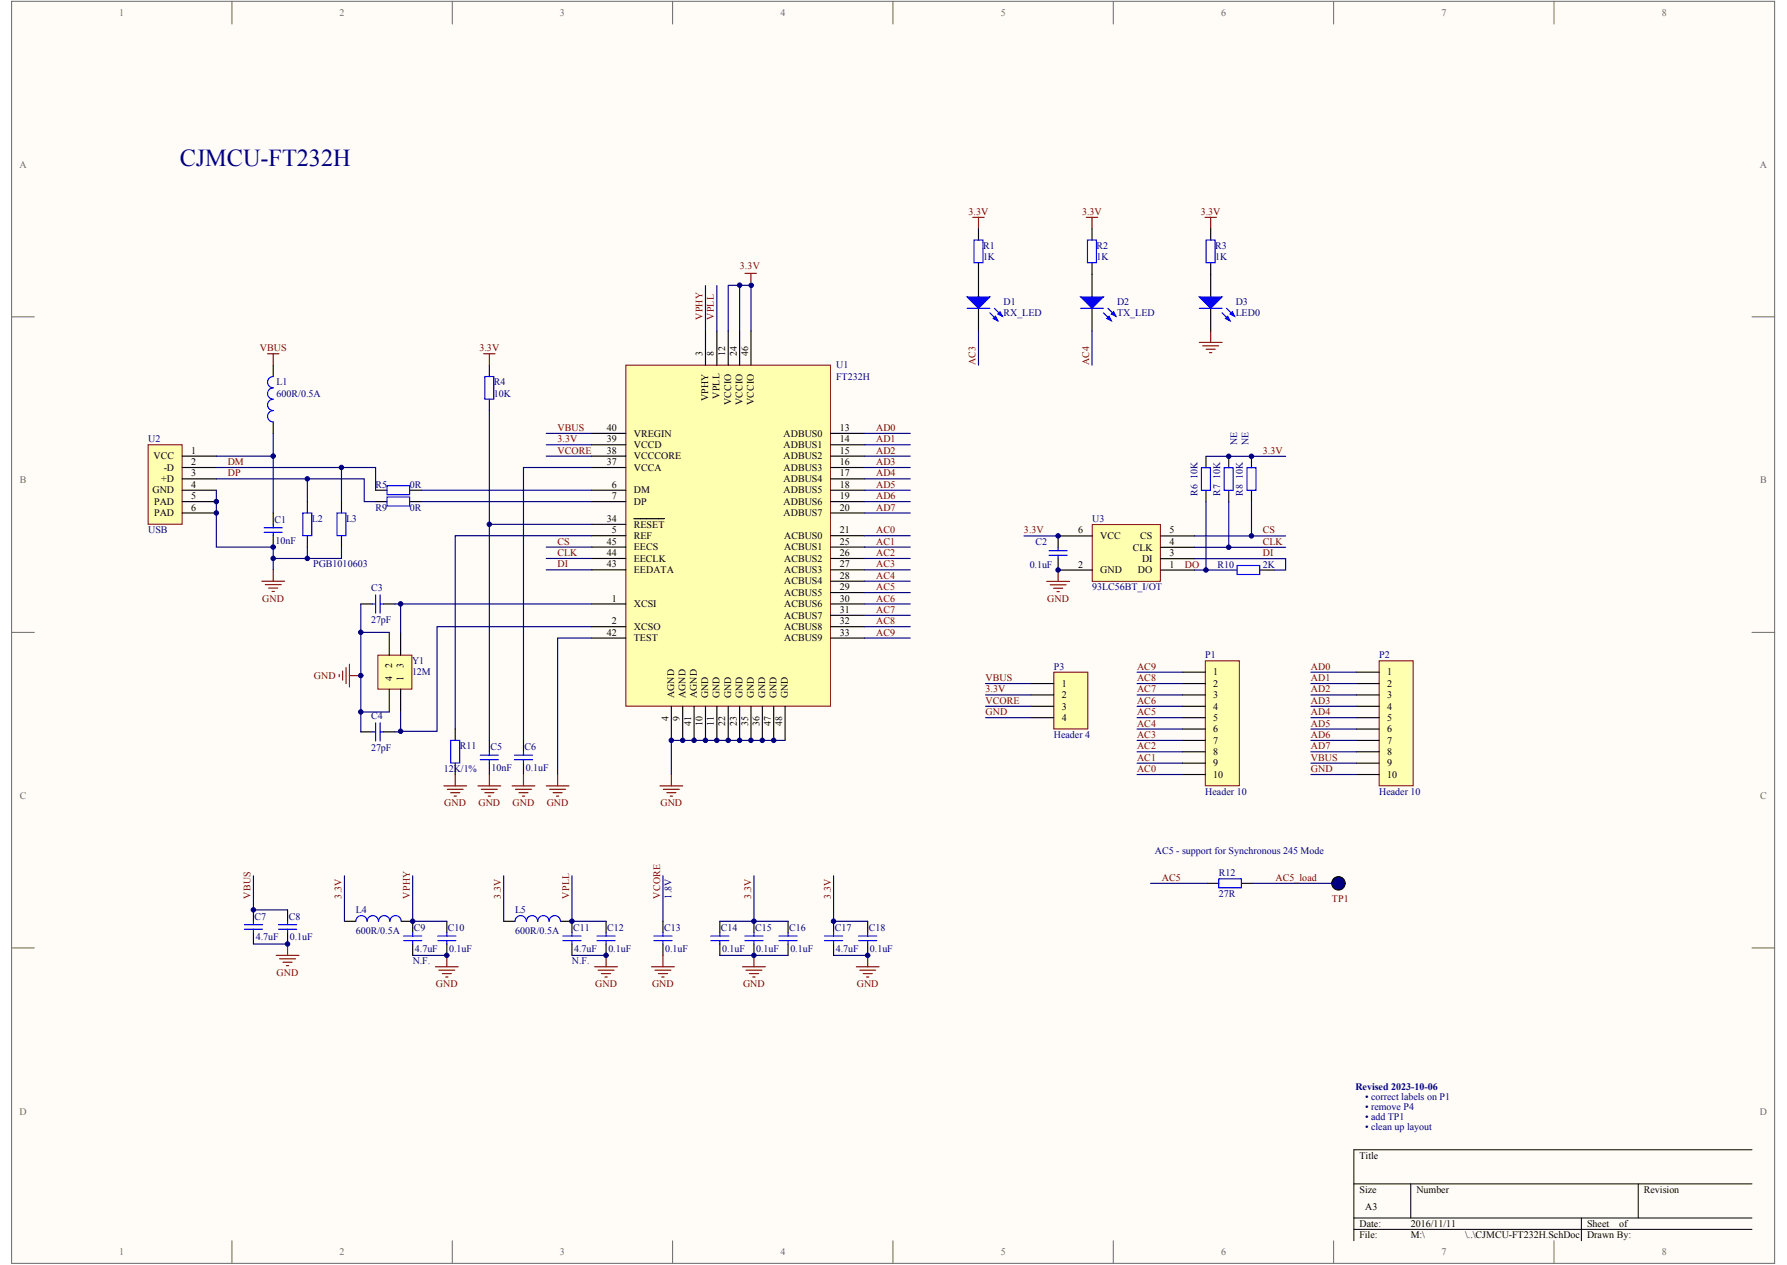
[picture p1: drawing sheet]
<svg xmlns="http://www.w3.org/2000/svg" width="840mm" height="594mm" viewBox="0 0 840 594" stroke-linecap="round" stroke-linejoin="round" font-family="sans-serif">
<path d="M5 1h829v592h-829z" fill-rule="evenodd" fill="#fffcf8" stroke="#696969" stroke-width=".47"/>
<g fill="none" stroke="#696969" stroke-width=".47">
<path d="M109 1v10M212 1v10M316 1v10M420 1v10M523 1v10M627 1v10M730 1v10M5 149h11M823 149h11M5 297h11M823 297h11M5 445h11"/>
<path d="M823 445h11M109 583v10M212 583v10M316 583v10M420 583v10M523 583v10M627 583v10M730 583v10"/>
</g>
<path d="M823 540h-187v43M636 556h187M663 556v16M770 556v16M636 572h187M636 577h187M743 572v11" fill="none" stroke="#000" stroke-width=".47"/>
<path d="M566 102h6M569 102v5M569 155v6M563 161h11M565 162h8M567 164h4M568 166h1M123 273h11M125 275h7M126 276h5M128 278h1M128 268v5" fill="none" stroke="#800000" stroke-width=".53"/>
<path d="M569 107v6M569 123v16M569 145v10M170 284h5M180 284h6M170 344h5M180 344h6" fill="none" stroke="#000" stroke-width=".53"/>
<g fill="#00f" stroke="#00f" stroke-width=".53">
<path d="M563 139h11l-5 6z"/>
<path d="M576 150l1-1 1 2z"/>
<path d="M578 147l1-1 1 3z"/>
</g>
<path d="M567 113h4v10h-4zM563 145h11M574 147l4 4M576 145l4 4M176 279v9M179 279v9M175 284h1M179 284h1M176 339v9M179 339v9M175 344h1M179 344h1" fill="none" stroke="#00f" stroke-width=".53"/>
<path d="M70 209h16v37h-16z" fill-rule="evenodd" fill="#ffffb0" stroke="#800000" stroke-width=".47"/>
<path d="M86 214h16M86 220h16M86 230h16M86 225h16M86 236h16M86 241h16" fill="none" stroke="#000" stroke-width=".53"/>
<path d="M294 171h96v161h-96z" fill-rule="evenodd" fill="#ffffb0" stroke="#800000" stroke-width=".47"/>
<g fill="none" stroke="#000" stroke-width=".53">
<path d="M331 155v16M337 155v16M342 155v16M348 155v16M353 155v16M128 171v6M230 171v6M128 198v6M230 188v5M278 220h16M278 214h16M278 209h16"/>
<path d="M278 204h16M390 220h16M390 214h16M390 209h16M390 204h16M176 230h6M176 236h6M193 230h5M193 236h5M278 230h16M278 236h16M390 230h16"/>
<path d="M390 236h16M390 225h16M128 241v5M128 252v5M278 252h16M278 246h16M278 257h16M298 244h14M390 252h16M390 257h16M390 241h16M278 268h16"/>
<path d="M278 262h16M390 268h16M390 262h16M390 273h16M390 278h16M278 284h16M278 294h16M278 300h16M390 284h16M390 294h16M390 300h16M390 289h16"/>
<path d="M315 332v16M321 332v16M326 332v16M331 332v16M337 332v16M342 332v16M348 332v16M353 332v16M358 332v16M364 332v16M369 332v16M214 342v6"/>
<path d="M214 358v6M230 348v5M230 358v6M246 348v5M246 358v6M119 427v6M119 438v5M135 427v6M135 438v5M162 433h5M189 433h5v5M210 433v5"/>
<path d="M237 433h5M263 433h6v5M285 433v5M311 433v5M338 433v5M354 433v5M370 433v5M392 433v5M408 433v5M194 443v6M210 443v6M269 443v6"/>
<path d="M285 443v6M311 443v6M338 443v6M354 443v6M370 443v6M392 443v6M408 443v6"/>
</g>
<g fill="none" stroke="#00f" stroke-width=".53">
<path d="M128 177a2.7 2.7 0 0 0-2 3 2.7 2.7 0 0 0 2 2 2.6 2.6 0 0 0-2 3 2.6 2.6 0 0 0 2 2M228 177h4v10h-4zM128 188a2.7 2.7 0 0 0-2 2 2.7 2.7 0 0 0 2 3 2.6 2.6 0 0 0-2 2 2.6 2.6 0 0 0 2 3M182 233h10v5h-10zM182 228h10v4h-10zM124 248h9M124 250h9M128 246v2M128 250v2M212 348h4v10h-4zM226 355h8M226 357h8"/>
<path d="M230 353v2M230 357v1M242 355h8M242 357h8M246 353v2M246 357v1M115 434h8M115 436h8M119 433v1M119 436v2M131 434h8M131 436h8"/>
<path d="M135 433v1M135 436v2M172 433a2.6 2.6 0 0 0-2-3 2.6 2.6 0 0 0-3 3M189 433a2.7 2.7 0 0 0-3-3 2.7 2.7 0 0 0-3 3 2.7 2.7 0 0 0-3-3 2.7 2.7 0 0 0-2 3 2.6 2.6 0 0 0-3-3 2.6 2.6 0 0 0-2 3M190 440h8M194 438v2M206 440h8M210 438v2M247 433a2.6 2.6 0 0 0-2-3 2.6 2.6 0 0 0-3 3M263 433a2.7 2.7 0 0 0-2-3 2.7 2.7 0 0 0-3 3 2.7 2.7 0 0 0-3-3 2.7 2.7 0 0 0-2 3 2.6 2.6 0 0 0-3-3 2.6 2.6 0 0 0-3 3M264 440h9M269 438v2"/>
<path d="M280 440h9M285 438v2M307 440h9M311 438v2M334 440h8M338 438v2M350 440h9M354 438v2M366 440h9M370 438v2M387 440h9M392 438v2"/>
<path d="M403 440h9M408 438v2M190 442h8M194 442v1M206 442h8M210 442v1M264 442h9M269 442v1M280 442h9M285 442v1M307 442h9M311 442v1"/>
<path d="M334 442h8M338 442v1M350 442h9M354 442v1M366 442h9M370 442v1M387 442h9M392 442v1M403 442h9M408 442v1"/>
</g>
<g fill="none" stroke="#800000" stroke-width=".53">
<path d="M350 128h5M353 129v5M126 166h5M128 166v5M227 166h6M230 166v5M209 369h10M210 371h8M212 372h4M213 374h1M214 364v5M225 369h10"/>
<path d="M226 371h8M228 372h4M229 374h1M230 364v5M241 369h10M242 371h8M244 372h4M245 374h1M246 364v5M257 369h10M258 371h8M260 372h4"/>
<path d="M261 374h2M262 364v5M310 369h11M312 371h7M313 372h5M315 374h1M315 364v5M130 449h10M131 450h8M133 452h4M135 453h1M135 443v6"/>
<path d="M205 454h10M206 456h8M208 457h4M209 459h1M210 449v5M279 454h11M281 456h8M283 457h4M284 459h1M285 449v5M306 454h11M308 456h7"/>
<path d="M309 457h5M311 459h1M311 449v5M349 454h11M350 456h8M352 457h4M354 459h1M354 449v5M402 454h11M404 456h7M406 457h4M407 459h1"/>
<path d="M408 449v5"/>
</g>
<g fill="none" stroke="#000080" stroke-width=".53">
<path d="M331 134v21M337 134v21M342 134v21M342 134h11M348 134v21M353 134v21M230 193v155M102 220h74v10M102 214h26M128 204v37M160 220v16M257 214h21"/>
<path d="M257 204h21M257 209h21M278 220h-32v128M406 214h22M406 204h22M406 209h22M406 220h22M102 230v27h26v11M102 225h69v11h5M144 225v11M198 230h80M198 236h80"/>
<path d="M406 230h22M406 236h22M406 225h22M230 246h48M257 257h21M278 252h-64v90M406 257h22M406 252h22M406 241h22M257 262h21M257 268h21M406 262h22"/>
<path d="M406 268h22M406 273h22M406 278h22M278 300h-16v64M406 284h22M406 289h22M406 294h22M406 300h22M369 348h-54v16M119 411v16h16M162 411v22M194 411v22h16"/>
<path d="M237 411v22M269 411v22h16M311 411v22M354 411v22M392 411v22h16M338 433h32M119 443h16M194 449h16M269 449h16M338 449h32M392 449h16"/>
</g>
<g fill="#000080" stroke="#000080" stroke-width=".47">
<circle cx="119" cy="427" r="1"/>
<circle cx="135" cy="443" r="1"/>
<circle cx="194" cy="433" r="1"/>
<circle cx="210" cy="449" r="1"/>
<circle cx="269" cy="433" r="1"/>
<circle cx="285" cy="449" r="1"/>
<circle cx="354" cy="449" r="1"/>
<circle cx="354" cy="433" r="1"/>
<circle cx="392" cy="433" r="1"/>
<circle cx="408" cy="449" r="1"/>
</g>
<path d="M513 246h32v27h-32z" fill-rule="evenodd" fill="#ffffb0" stroke="#800000" stroke-width=".47"/>
<g fill="none" stroke="#000" stroke-width=".53">
<path d="M460 107v6M513 107v6M460 123v16M513 123v16M460 145v10M513 145v10M567 214v6M577 214v6M588 214v6M144 236v5M160 236v5M567 230v6"/>
<path d="M577 230v6M588 230v6M144 252v5M160 252v5M513 252h-16v5M545 257h16M545 252h16M497 262v6h16M545 268h16M545 262h16M592 268h7M567 415h6"/>
<path d="M583 415h6"/>
</g>
<g fill="none" stroke="#000080" stroke-width=".53">
<path d="M460 155v16M513 155v16M567 214h37M567 236v32M577 236v21M588 236v16M144 257v5M160 257v5h-32M481 252h16M561 252h43M561 257h43M561 262h43v6h-5"/>
<path d="M561 268h20M541 415h26M589 415h37"/>
</g>
<g fill="none" stroke="#00f" stroke-width=".53">
<path d="M458 113h4v10h-4zM511 113h4v10h-4zM454 145h11M465 147l4 4M467 145l4 4M508 145h10M518 147l4 4M521 145l3 4M564 220h5v10h-5zM575 220h4v10h-4zM586 220h4v10h-4zM142 241h4v11h-4z"/>
<path d="M158 241h5v11h-5zM493 259h8M497 257v2M493 261h8M497 261v1M581 266h11v4h-11zM573 413h10v4h-10z"/>
</g>
<path d="M457 102h5M460 102v5M510 102h6M513 102v5M492 273h10M493 275h8M495 276h4M497 278h1M497 268v5" fill="none" stroke="#800000" stroke-width=".53"/>
<g fill="#000080" stroke="#000080" stroke-width=".47">
<circle cx="497" cy="268" r="1"/>
<circle cx="497" cy="252" r="1"/>
<circle cx="567" cy="268" r="1"/>
<circle cx="577" cy="257" r="1"/>
<circle cx="577" cy="214" r="1"/>
<circle cx="588" cy="252" r="1"/>
<circle cx="588" cy="214" r="1"/>
</g>
<g fill="#00f" stroke="#00f" stroke-width=".53">
<path d="M454 139h11l-5 6z"/>
<path d="M467 150l1-1 1 2z"/>
<path d="M469 147l1-1 1 3z"/>
<path d="M508 139h10l-5 6z"/>
<path d="M520 150l1-1 1 2z"/>
<path d="M523 146l1 3-2-2z"/>
</g>
<path d="M566 310h16v59h-16z" fill-rule="evenodd" fill="#ffffb0" stroke="#800000" stroke-width=".47"/>
<path d="M556 316h10M556 321h10M556 326h10M556 332h10M556 337h10M556 342h10M556 348h10M556 353h10M556 358h10M556 364h10" fill="none" stroke="#000" stroke-width=".53"/>
<path d="M534 316h22M534 321h22M534 326h22M534 332h22M534 337h22M534 342h22M534 348h22M534 353h22M534 358h22M534 364h22" fill="none" stroke="#000080" stroke-width=".53"/>
<path d="M648 310h16v59h-16z" fill-rule="evenodd" fill="#ffffb0" stroke="#800000" stroke-width=".47"/>
<path d="M637 316h11M637 321h11M637 326h11M637 332h11M637 337h11M637 342h11M637 348h11M637 353h11M637 358h11M637 364h11" fill="none" stroke="#000" stroke-width=".53"/>
<path d="M616 316h21M616 321h21M616 326h21M616 332h21M616 337h21M616 342h21M616 348h21M616 353h21M616 358h21M616 364h21" fill="none" stroke="#000080" stroke-width=".53"/>
<path d="M495 316h16v26h-16z" fill-rule="evenodd" fill="#ffffb0" stroke="#800000" stroke-width=".47"/>
<path d="M484 321h11M484 326h11M484 332h11M484 337h11" fill="none" stroke="#000" stroke-width=".53"/>
<path d="M463 321h21M463 326h21M463 332h21M463 337h21" fill="none" stroke="#000080" stroke-width=".53"/>
<path d="M159 317v1M161 315v4M163 314v7M164 312v11M164 317h6" fill="none" stroke="#800000" stroke-width=".53"/>
<path d="M178 308h16v16h-16z" fill-rule="evenodd" fill="#ffffb0" stroke="#800000" stroke-width=".47"/>
<path d="M183 297v11M188 297v11M183 324v10M188 324v10" fill="none" stroke="#000" stroke-width=".53"/>
<path d="M170 297h13M170 284v60M186 284h92M188 284v13M278 294h-73v49l-19 1M170 334h13M188 334v9" fill="none" stroke="#000080" stroke-width=".53"/>
<g fill="#000080" stroke="#000080" stroke-width=".47">
<circle cx="102" cy="241" r="1"/>
<circle cx="102" cy="236" r="1"/>
<circle cx="128" cy="262" r="1"/>
<circle cx="128" cy="257" r="1"/>
<circle cx="128" cy="214" r="1"/>
<circle cx="144" cy="262" r="1"/>
<circle cx="144" cy="225" r="1"/>
<circle cx="160" cy="220" r="1"/>
<circle cx="170" cy="334" r="1"/>
<circle cx="170" cy="317" r="1"/>
<circle cx="170" cy="297" r="1"/>
<circle cx="188" cy="343" r="1"/>
<circle cx="188" cy="284" r="1"/>
<circle cx="230" cy="246" r="1"/>
<circle cx="348" cy="134" r="1"/>
<circle cx="353" cy="134" r="1"/>
<circle cx="315" cy="348" r="1"/>
<circle cx="321" cy="348" r="1"/>
<circle cx="326" cy="348" r="1"/>
<circle cx="331" cy="348" r="1"/>
<circle cx="337" cy="348" r="1"/>
<circle cx="342" cy="348" r="1"/>
<circle cx="347" cy="348" r="1"/>
<circle cx="353" cy="348" r="1"/>
<circle cx="358" cy="348" r="1"/>
<circle cx="364" cy="348" r="1"/>
</g>
<circle cx="629" cy="415" r="3" fill="#000080" stroke="#000" stroke-width=".47"/>
<text font-size="11.4" fill="#000080" x="84" y="78">CJMCU-FT232H</text>
<g font-size="4.7" fill="#696969">
<text x="56" y="7">1</text>
<text x="160" y="7">2</text>
<text x="263" y="7">3</text>
<text x="367" y="7">4</text>
<text x="470" y="7">5</text>
<text x="574" y="7">6</text>
<text x="677" y="7">7</text>
<text x="781" y="7">8</text>
<text x="9" y="79">A</text>
<text x="827" y="79">A</text>
<text x="9" y="227">B</text>
<text x="827" y="227">B</text>
<text x="9" y="375">C</text>
<text x="827" y="375">C</text>
<text x="9" y="523">D</text>
<text x="827" y="523">D</text>
<text x="56" y="590">1</text>
<text x="160" y="590">2</text>
<text x="263" y="590">3</text>
<text x="367" y="590">4</text>
<text x="470" y="590">5</text>
<text x="574" y="590">6</text>
<text x="677" y="590">7</text>
<text x="781" y="590">8</text>
</g>
<g font-size="4.7" fill="#800000">
<text x="455" y="101">3.3V</text>
<text x="508" y="101">3.3V</text>
<text x="564" y="101">3.3V</text>
<text x="122" y="165">VBUS</text>
<text x="225" y="165">3.3V</text>
<text x="262" y="202">VBUS</text>
<text x="412" y="202">AD0</text>
<text x="262" y="208">3.3V</text>
<text x="412" y="208">AD1</text>
<text x="262" y="213">VCORE</text>
<text x="412" y="213">AD2</text>
<text x="593" y="213">3.3V</text>
<text x="107" y="218">DM</text>
<text x="412" y="218">AD3</text>
<text x="107" y="224">DP</text>
<text x="412" y="224">AD4</text>
<text x="412" y="229">AD5</text>
<text x="412" y="234">AD6</text>
<text x="412" y="240">AD7</text>
<text x="412" y="250">AC0</text>
<text x="481" y="251">3.3V</text>
<text x="593" y="251">CS</text>
<text x="262" y="256">CS</text>
<text x="412" y="256">AC1</text>
<text x="593" y="256">CLK</text>
<text x="262" y="261">CLK</text>
<text x="412" y="261">AC2</text>
<text x="593" y="261">DI</text>
<text x="262" y="266">DI</text>
<text x="412" y="266">AC3</text>
<text x="557" y="267">DO</text>
<text x="412" y="272">AC4</text>
<text x="412" y="277">AC5</text>
<text x="123" y="282">GND</text>
<text x="412" y="282">AC6</text>
<text x="412" y="288">AC7</text>
<text x="492" y="283">GND</text>
<text x="412" y="293">AC8</text>
<text x="412" y="299">AC9</text>
<text x="534" y="315">AC9</text>
<text x="616" y="315">AD0</text>
<text x="148" y="319">GND</text>
<text x="463" y="320">VBUS</text>
<text x="534" y="320">AC8</text>
<text x="616" y="320">AD1</text>
<text x="463" y="325">3.3V</text>
<text x="534" y="325">AC7</text>
<text x="616" y="325">AD2</text>
<text x="463" y="336">GND</text>
<text x="463" y="331">VCORE</text>
<text x="534" y="331">AC6</text>
<text x="534" y="336">AC5</text>
<text x="616" y="331">AD3</text>
<text x="616" y="336">AD4</text>
<text x="534" y="341">AC4</text>
<text x="616" y="341">AD5</text>
<text x="534" y="347">AC3</text>
<text x="616" y="347">AD6</text>
<text x="534" y="352">AC2</text>
<text x="616" y="352">AD7</text>
<text x="534" y="357">AC1</text>
<text x="616" y="357">VBUS</text>
<text x="534" y="363">AC0</text>
<text x="616" y="363">GND</text>
<text x="209" y="379">GND</text>
<text x="225" y="379">GND</text>
<text x="241" y="379">GND</text>
<text x="257" y="379">GND</text>
<text x="310" y="379">GND</text>
<text x="546" y="414">AC5</text>
<text x="599" y="414">AC5_load</text>
<text x="626" y="424">TP1</text>
<text x="130" y="458">GND</text>
<text x="205" y="464">GND</text>
<text x="280" y="464">GND</text>
<text x="306" y="464">GND</text>
<text x="349" y="464">GND</text>
<text x="403" y="464">GND</text>
</g>
<g font-size="4.7" fill="#000080">
<text x="462" y="117">R1</text>
<text x="515" y="117">R2</text>
<text x="571" y="117">R3</text>
<text x="462" y="122">1K</text>
<text x="515" y="122">1K</text>
<text x="571" y="122">1K</text>
<text x="471" y="143">D1</text>
<text x="525" y="143">D2</text>
<text x="581" y="143">D3</text>
<text x="471" y="148">RX_LED</text>
<text x="525" y="148">TX_LED</text>
<text x="581" y="148">LED0</text>
<text x="393" y="173">U1</text>
<text x="393" y="178">FT232H</text>
<text x="130" y="181">L1</text>
<text x="232" y="181">R4</text>
<text x="130" y="186">600R/0.5A</text>
<text x="232" y="186">10K</text>
<text x="70" y="208">U2</text>
<text x="176" y="229">R5</text>
<text x="193" y="229">0R</text>
<text x="176" y="240">R9</text>
<text x="193" y="240">0R</text>
<text x="129" y="246">C1</text>
<text x="147" y="245">L2</text>
<text x="163" y="245">L3</text>
<text x="513" y="245">U3</text>
<text x="70" y="250">USB</text>
<text x="129" y="255">10nF</text>
<text x="486" y="256">C2</text>
<text x="147" y="266">PGB1010603</text>
<text x="484" y="267">0.1uF</text>
<text x="572" y="267">R10</text>
<text x="593" y="267">2K</text>
<text x="174" y="278">C3</text>
<text x="513" y="277">93LC56BT_I/OT</text>
<text x="174" y="293">27pF</text>
<text x="194" y="312">Y1</text>
<text x="566" y="309">P1</text>
<text x="648" y="309">P2</text>
<text x="194" y="317">12M</text>
<text x="495" y="315">P3</text>
<text x="174" y="338">C4</text>
<text x="495" y="347">Header 4</text>
<text x="174" y="353">27pF</text>
<text x="216" y="352">R11</text>
<text x="230" y="352">C5</text>
<text x="246" y="352">C6</text>
<text x="209" y="363">12K/1%</text>
<text x="231" y="362">10nF</text>
<text x="247" y="362">0.1uF</text>
<text x="566" y="373">Header 10</text>
<text x="648" y="373">Header 10</text>
<text x="543" y="401">AC5 - support for Synchronous 245 Mode</text>
<text x="573" y="412">R12</text>
<text x="573" y="421">27R</text>
<text x="167" y="429">L4</text>
<text x="242" y="429">L5</text>
<text x="120" y="432">C7</text>
<text x="136" y="432">C8</text>
<text x="194" y="437">C9</text>
<text x="210" y="437">C10</text>
<text x="269" y="437">C11</text>
<text x="285" y="437">C12</text>
<text x="312" y="437">C13</text>
<text x="339" y="437">C14</text>
<text x="355" y="437">C15</text>
<text x="371" y="437">C16</text>
<text x="392" y="437">C17</text>
<text x="408" y="437">C18</text>
<text x="120" y="442">4.7uF</text>
<text x="136" y="442">0.1uF</text>
<text x="167" y="438">600R/0.5A</text>
<text x="242" y="438">600R/0.5A</text>
<text x="195" y="447">4.7uF</text>
<text x="211" y="447">0.1uF</text>
<text x="270" y="447">4.7uF</text>
<text x="286" y="447">0.1uF</text>
<text x="313" y="447">0.1uF</text>
<text x="339" y="447">0.1uF</text>
<text x="355" y="447">0.1uF</text>
<text x="371" y="447">0.1uF</text>
<text x="393" y="447">4.7uF</text>
<text x="409" y="447">0.1uF</text>
<text x="194" y="453">N.F.</text>
<text x="269" y="453">N.F.</text>
<text x="637" y="512">Revised 2023-10-06</text>
<text x="641" y="517">• correct labels on P1</text>
<text x="641" y="521">• remove P4</text>
<text x="641" y="526">• add TP1</text>
<text x="641" y="531">• clean up layout</text>
</g>
<g font-size="4.7">
<text x="285" y="202">40</text>
<text x="395" y="202">13</text>
<text x="285" y="208">39</text>
<text x="298" y="205">VREGIN</text>
<text x="368" y="205">ADBUS0</text>
<text x="395" y="208">14</text>
<text x="72" y="216">VCC</text>
<text x="90" y="213">1</text>
<text x="285" y="213">38</text>
<text x="298" y="216">VCCCORE</text>
<text x="298" y="210">VCCD</text>
<text x="368" y="210">ADBUS1</text>
<text x="368" y="216">ADBUS2</text>
<text x="395" y="213">15</text>
<text x="77" y="221">-D</text>
<text x="90" y="218">2</text>
<text x="285" y="218">37</text>
<text x="298" y="221">VCCA</text>
<text x="368" y="221">ADBUS3</text>
<text x="395" y="218">16</text>
<text x="76" y="226">+D</text>
<text x="90" y="224">3</text>
<text x="368" y="226">ADBUS4</text>
<text x="395" y="224">17</text>
<text x="72" y="232">GND</text>
<text x="90" y="229">4</text>
<text x="287" y="229">6</text>
<text x="298" y="232">DM</text>
<text x="368" y="232">ADBUS5</text>
<text x="395" y="229">18</text>
<text x="72" y="237">PAD</text>
<text x="90" y="234">5</text>
<text x="90" y="240">6</text>
<text x="287" y="234">7</text>
<text x="298" y="237">DP</text>
<text x="368" y="237">ADBUS6</text>
<text x="395" y="234">19</text>
<text x="395" y="240">20</text>
<text x="72" y="242">PAD</text>
<text x="285" y="245">34</text>
<text x="368" y="242">ADBUS7</text>
<text x="287" y="250">5</text>
<text x="298" y="248">RESET</text>
<text x="395" y="250">21</text>
<text x="507" y="251">6</text>
<text x="550" y="251">5</text>
<text x="285" y="256">45</text>
<text x="298" y="253">REF</text>
<text x="368" y="253">ACBUS0</text>
<text x="395" y="256">25</text>
<text x="517" y="253">VCC</text>
<text x="536" y="253">CS</text>
<text x="550" y="256">4</text>
<text x="285" y="261">44</text>
<text x="298" y="264">EECLK</text>
<text x="298" y="258">EECS</text>
<text x="368" y="258">ACBUS1</text>
<text x="368" y="264">ACBUS2</text>
<text x="395" y="261">26</text>
<text x="532" y="259">CLK</text>
<text x="537" y="264">DI</text>
<text x="550" y="261">3</text>
<text x="285" y="266">43</text>
<text x="298" y="269">EEDATA</text>
<text x="368" y="269">ACBUS3</text>
<text x="395" y="266">27</text>
<text x="507" y="267">2</text>
<text x="517" y="269">GND</text>
<text x="535" y="269">DO</text>
<text x="550" y="267">1</text>
<text x="368" y="274">ACBUS4</text>
<text x="395" y="272">28</text>
<text x="368" y="280">ACBUS5</text>
<text x="395" y="277">29</text>
<text x="287" y="282">1</text>
<text x="298" y="285">XCSI</text>
<text x="368" y="285">ACBUS6</text>
<text x="395" y="282">30</text>
<text x="395" y="288">31</text>
<text x="287" y="293">2</text>
<text x="368" y="290">ACBUS7</text>
<text x="395" y="293">32</text>
<text x="285" y="299">42</text>
<text x="298" y="296">XCSO</text>
<text x="368" y="296">ACBUS8</text>
<text x="395" y="299">33</text>
<text x="298" y="301">TEST</text>
<text x="368" y="301">ACBUS9</text>
<text x="570" y="317">1</text>
<text x="652" y="317">1</text>
<text x="499" y="323">1</text>
<text x="570" y="323">2</text>
<text x="652" y="323">2</text>
<text x="499" y="328">2</text>
<text x="570" y="328">3</text>
<text x="652" y="328">3</text>
<text x="499" y="333">3</text>
<text x="570" y="333">4</text>
<text x="652" y="333">4</text>
<text x="499" y="339">4</text>
<text x="570" y="339">5</text>
<text x="652" y="339">5</text>
<text x="570" y="344">6</text>
<text x="652" y="344">6</text>
<text x="570" y="349">7</text>
<text x="652" y="349">7</text>
<text x="570" y="355">8</text>
<text x="570" y="360">9</text>
<text x="652" y="355">8</text>
<text x="652" y="360">9</text>
<text x="570" y="365">10</text>
<text x="652" y="365">10</text>
<text x="639" y="544">Title</text>
<text x="639" y="560">Size</text>
<text x="666" y="560">Number</text>
<text x="772" y="560">Revision</text>
<text x="641" y="568">A3</text>
<text x="639" y="576">Date:</text>
<text x="639" y="582">File:</text>
<text x="663" y="576">2016/11/11</text>
<text x="663" y="582">M:\</text>
<text x="688" y="582">\..\CJMCU-FT232H.SchDoc</text>
<text x="746" y="582">Drawn By:</text>
<text x="746" y="576">Sheet</text>
<text x="761" y="576">of</text>
</g>
<g font-size="4.6" fill="#800000">
<text x="348" y="127">3.3V</text>
<text x="330" y="150" transform="rotate(-90 330 150)">VPHY</text>
<text x="335" y="150" transform="rotate(-90 335 150)">VPLL</text>
<text x="458" y="171" transform="rotate(-90 458 171)">AC3</text>
<text x="512" y="171" transform="rotate(-90 512 171)">AC4</text>
<text x="118" y="422" transform="rotate(-90 118 422)">VBUS</text>
<text x="160" y="422" transform="rotate(-90 160 422)">3.3V</text>
<text x="193" y="422" transform="rotate(-90 193 422)">VPHY</text>
<text x="235" y="422" transform="rotate(-90 235 422)">3.3V</text>
<text x="267" y="422" transform="rotate(-90 267 422)">VPLL</text>
<text x="310" y="422" transform="rotate(-90 310 422)">VCORE</text>
<text x="353" y="422" transform="rotate(-90 353 422)">3.3V</text>
<text x="390" y="422" transform="rotate(-90 390 422)">3.3V</text>
</g>
<g font-size="4.6">
<text x="330" y="167" transform="rotate(-90 330 167)">3</text>
<text x="335" y="167" transform="rotate(-90 335 167)">8</text>
<text x="341" y="167" transform="rotate(-90 341 167)">12</text>
<text x="346" y="167" transform="rotate(-90 346 167)">24</text>
<text x="351" y="167" transform="rotate(-90 351 167)">46</text>
<text x="333" y="188" transform="rotate(-90 333 188)">VPHY</text>
<text x="338" y="187" transform="rotate(-90 338 187)">VPLL</text>
<text x="343" y="190" transform="rotate(-90 343 190)">VCCIO</text>
<text x="349" y="190" transform="rotate(-90 349 190)">VCCIO</text>
<text x="354" y="190" transform="rotate(-90 354 190)">VCCIO</text>
<text x="184" y="314" transform="rotate(-90 184 314)">2</text>
<text x="190" y="314" transform="rotate(-90 190 314)">3</text>
<text x="184" y="320" transform="rotate(-90 184 320)">4</text>
<text x="190" y="320" transform="rotate(-90 190 320)">1</text>
<text x="317" y="328" transform="rotate(-90 317 328)">AGND</text>
<text x="322" y="328" transform="rotate(-90 322 328)">AGND</text>
<text x="327" y="328" transform="rotate(-90 327 328)">AGND</text>
<text x="333" y="328" transform="rotate(-90 333 328)">GND</text>
<text x="338" y="328" transform="rotate(-90 338 328)">GND</text>
<text x="343" y="328" transform="rotate(-90 343 328)">GND</text>
<text x="349" y="328" transform="rotate(-90 349 328)">GND</text>
<text x="354" y="328" transform="rotate(-90 354 328)">GND</text>
<text x="359" y="328" transform="rotate(-90 359 328)">GND</text>
<text x="365" y="328" transform="rotate(-90 365 328)">GND</text>
<text x="370" y="328" transform="rotate(-90 370 328)">GND</text>
<text x="314" y="338" transform="rotate(-90 314 338)">4</text>
<text x="319" y="338" transform="rotate(-90 319 338)">9</text>
<text x="325" y="341" transform="rotate(-90 325 341)">41</text>
<text x="330" y="341" transform="rotate(-90 330 341)">10</text>
<text x="335" y="341" transform="rotate(-90 335 341)">11</text>
<text x="341" y="341" transform="rotate(-90 341 341)">22</text>
<text x="346" y="341" transform="rotate(-90 346 341)">23</text>
<text x="351" y="341" transform="rotate(-90 351 341)">35</text>
<text x="357" y="341" transform="rotate(-90 357 341)">36</text>
<text x="362" y="341" transform="rotate(-90 362 341)">47</text>
<text x="368" y="341" transform="rotate(-90 368 341)">48</text>
</g>
<g font-size="4.6" fill="#000080">
<text x="581" y="209" transform="rotate(-90 581 209)">NE</text>
<text x="587" y="209" transform="rotate(-90 587 209)">NE</text>
<text x="563" y="225" transform="rotate(-90 563 225)">10K</text>
<text x="573" y="225" transform="rotate(-90 573 225)">10K</text>
<text x="584" y="225" transform="rotate(-90 584 225)">10K</text>
<text x="563" y="233" transform="rotate(-90 563 233)">R6</text>
<text x="573" y="233" transform="rotate(-90 573 233)">R7</text>
<text x="584" y="233" transform="rotate(-90 584 233)">R8</text>
<text x="315" y="422" transform="rotate(-90 315 422)">1.8V</text>
</g>
</svg>
